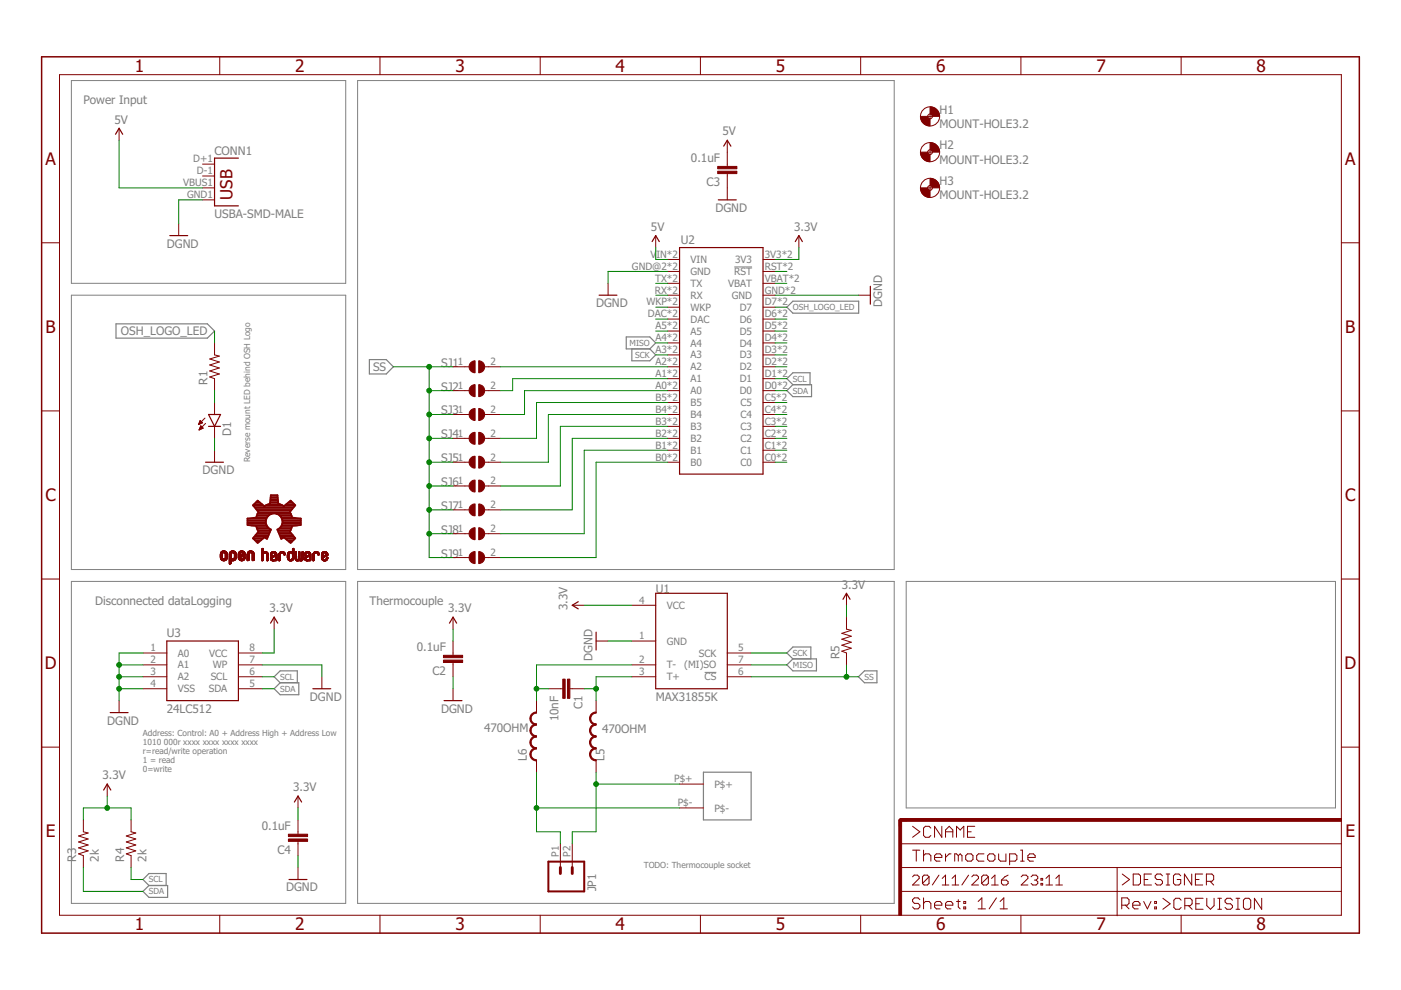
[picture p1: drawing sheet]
<svg xmlns="http://www.w3.org/2000/svg" width="297mm" height="210mm" viewBox="0 0 297 210" stroke-linecap="round" stroke-linejoin="round" font-family="sans-serif">
<path d="M15.1 17.1h58.2v43h-58.2zM75.8 17.1h113.8v103.7h-113.8zM155.7 56.6h3.7M15.1 62.6h58.2v58.2h-58.2zM15.1 123.3h58.2v68.2h-58.2zM75.8 123.3h113.8v68.2h-113.8zM192.1 123.3h91v48h-91zM149.4 142.6h2.5" fill="none" stroke="#808080" stroke-width=".21"/>
<g fill="none" stroke="#808080" stroke-width=".25">
<path d="M24.6 68.7h19.4l1.5 1.5-1.5 1.5h-19.4zM78.3 76.2h3.6l1.5 1.6-1.5 1.5h-3.6zM132.8 71.4h5l1.2 1.3-1.2 1.3h-5zM134 74v2.5h3.8l1.2-1.3-1.2-1.2M166.8 65.1l1.3-1.2h14v2.5h-14zM166.8 82.8l1.3-1.2h4v2.5h-4zM168.1 81.6l-1.3-1.3 1.3-1.3h3.6v2.6M168.1 139.7l-1.3-1.2 1.3-1.3h3.8v2.5M59.4 144.8l-1.3-1.3 1.3-1.3h3.6v2.6M59.4 144.8h4v2.5h-4l-1.3-1.3zM166.8 141l1.3-1.3h5v2.5h-5zM182 143.5l1.3-1.3h2.6v2.6h-2.6z"/>
<path d="M149.1 163.7h10.2v10.1h-10.2zM30.3 189l1.3-1.3h3.9v2.6h-3.9zM31.6 187.7l-1.3-1.2 1.3-1.3h3.6v2.5"/>
</g>
<g fill="none" stroke="#800000" stroke-width=".25">
<path d="M24.5 28.5l.8-1.3 .7 1.3M50.5 33.5h-5v10.1h5M153.4 31l.8-1.3 .8 1.3M36 50h3.8M138.3 51.2l.7-1.2 .8 1.2M144.1 52.5h17.7v48h-17.7zM152.3 42.4h3.8M168.6 51.2l.8-1.2 .7 1.2M127 62.6h3.8M184.5 60.7v3.8M43.6 98h3.8M44.2 87.9h2.6l-1.3 2.5z"/>
<path d="M44.2 90.4h2.6M35.4 135.9h15.1v12.6h-15.1zM57.4 132.1l.7-1.2 .8 1.2M95.3 132.1l.8-1.2 .7 1.2M122.6 127.6l-1.3 .7 1.3 .8M126.4 134v3.8M139 125.8h15.2v20.2h-15.2zM178.7 127.1l.8-1.3 .7 1.3M23.4 151.1h3.8M66.3 146h3.8M94.1 148.5h3.8M22 167.5l.7-1.3 .8 1.3"/>
<path d="M62.4 170.1l.8-1.3 .7 1.3M61.3 186.5h3.8"/>
</g>
<g fill="none" stroke="#800000" stroke-width=".21">
<path d="M12.6 15.8h271.8v178.3h-271.8zM46.6 12v3.8M80.6 12v3.8M114.5 12v3.8M148.5 12v3.8M182.5 12v3.8M216.5 12v3.8M250.4 12v3.8M25.3 27.2v2.5M42.9 34.8h2.6M42.9 37.3h2.6M42.9 39.8h2.6"/>
<path d="M154.2 29.7v5.6M154.2 36.8v5.6M196.7 39.8h1M196.7 24.7h1M196.7 32.3h1M197.2 24.2v1M197.2 31.7v1.1M197.2 39.3v1M8.8 51.5h3.8M37.9 47.4v2.6M42.9 42.4h2.6M139 50v2.5"/>
<path d="M141.6 55h2.5M141.6 57.6h2.5M161.8 55h2.5M161.8 57.6h2.5M169.4 50v2.5M284.4 51.5h3.8M45.5 72.7v2.5l1 .3-2 .6 2 .7-2 .6 2 .6-2 .7 2 .6-2 .6 1 .4v2.5M96.1 77.8h3.4M102.7 77.8h3.5M128.9 60.1v2.5M141.6 60.1h2.5M141.6 62.6h2.5"/>
<path d="M141.6 65.1h2.5M141.6 67.6h2.5M141.6 70.2h2.5M141.6 72.7h2.5M141.6 75.2h2.5M141.6 77.8h2.5M161.8 60.1h2.5M161.8 62.6h2.5M161.8 65.1h2.5M161.8 67.6h2.5M161.8 70.2h2.5M161.8 72.7h2.5"/>
<path d="M161.8 75.2h2.5M161.8 77.8h2.5M182 62.6h2.5M8.8 87.1h3.8M42.1 90h.1M42.1 89.9h.3M42.2 89.7h.5M42.2 91.1h.2M42.2 89.6h.7M42.3 89.5h.5M42.3 91h.4M42.3 89.4h.4"/>
<path d="M42.3 90.8h.7M42.4 89.3h.2M42.4 90.7h.6M42.4 89.2l-.3 .8M42.4 89.2l.5 .4M42.4 89.2h.1M42.4 90.6h.5M42.5 90.5h.3M42.5 90.4h.2M42.6 90.3l.5 .5-.9 .4zM42.9 89.6l-.8 .4M43.5 88.6l-1.4 1.4"/>
<path d="M43.6 89.8l-1.4 1.4M45.5 85.3v2.6M45.5 90.4v2.5M45.5 95.5v2.5M96.1 82.8h3.4M96.1 87.9h3.4M96.1 92.9h3.4M96.1 98h3.4M102.7 82.8h3.5M102.7 87.9h3.5M102.7 92.9h3.5M102.7 98h3.5"/>
<path d="M141.6 80.3h2.5M141.6 82.8h2.5M141.6 85.3h2.5M141.6 87.9h2.5M141.6 90.4h2.5M141.6 92.9h2.5M141.6 95.5h2.5M141.6 98h2.5M161.8 80.3h2.5M161.8 82.8h2.5M161.8 85.3h2.5M161.8 87.9h2.5"/>
<path d="M161.8 90.4h2.5M161.8 92.9h2.5M161.8 95.5h2.5M161.8 98h2.5M284.4 87.1h3.8M46.7 118.2l.4 .1M46.7 118.2h.4M46.7 118.1h.4M46.7 118h.4M46.7 117.9h.4M46.7 117.8h.4M46.7 117.7h.4"/>
<path d="M46.7 117.6h.4M46.7 117.5h.4M46.7 118.4h.5M46.7 118.3l.5 .1M46.7 118.3h.4M46.8 118.4l.5 .1M46.8 118.5h1.3M46.8 117.1l1.3 .1M46.8 118.6h1.2M46.8 117.1h1.2M46.9 117.1h1.1M46.9 118.7h1.1"/>
<path d="M46.9 117h1.1M47 118.8h.9M47 116.9h.9M47.1 118.8h.7M47.1 116.9h.7M47.1 117.4l-.4 .1M47.1 117.4h-.4M47.2 117.3h-.5M47.2 118.9h.5M47.2 116.8h.5M47.3 117.2h-.5M47.6 117.2l.5 .1"/>
<path d="M47.7 118.4h.5M47.7 117.3h.5M47.8 117.4h.4M47.8 118.2h.4M47.8 118.1h.4M47.8 118h.4M47.8 117.9h.4M47.8 117.8h.4M47.8 117.7h.4M47.8 117.6h.4M47.8 117.5h.4M48.1 118.6h-1.3"/>
<path d="M48.1 117.2h-1.3M48.2 118.4l-.6 .1M48.2 118.3h-.4M48.6 119.4h.4M48.6 119.3h.4M48.6 119.2h.4M48.6 119.1h.4M48.6 119h.4M48.6 118.9h.4M48.6 118.6h1.3M48.6 118.5h1.4M48.6 118.4l.6 .1"/>
<path d="M48.6 118.4h.5M48.6 118.3l.5 .1M48.6 118.3h.4M48.6 118.2l.4 .1M48.6 118.2h.4M48.6 118.1h.4M48.6 118h.4M48.6 117.9h.4M48.6 117.8h.4M48.6 117.7h.4M48.6 117.6h.4M48.6 117.5h.4"/>
<path d="M48.6 117.4h.4M48.7 117.2h1.3M48.8 117.1h1.1M48.8 119.6h-.2M48.8 117h1M48.9 116.9h.9M49 119.5h-.4M49 116.9h.7M49 117.4l-.4 .1M49.1 117.3l-.5 .1M49.1 116.8h.5M49.1 117.3h-.5"/>
<path d="M49.2 117.2h-.5M49.5 117.2h.5M49.6 118.4h.4M49.6 117.3h.4M49.6 118.9h-1M49.6 118.4h.5M49.6 117.3h.5M49.7 118.3h.4M49.7 117.4h.4M49.7 118.2h.4M49.7 117.5h.4M49.7 118.1h.4"/>
<path d="M49.7 118h.4M49.7 117.9h.4M49.7 117.8h.4M49.7 117.7h.4M49.7 117.6h.4M49.7 118.8l-1.1 .1M49.8 118.8h-1.2M49.8 118.7h-1.2M49.9 118.7h-1.3M50 118.6h-1.4M50 118.5h-.5M50.5 118.3l.5 .1"/>
<path d="M50.5 118.3h.4M50.5 118.2l.4 .1M50.5 118.2h.5M50.5 117.7h.4M50.5 117.6l.4 .1M50.5 117.6h.4M50.5 117.5h.4M50.5 117.4h.4M50.5 118.4h.5M50.6 118.4l.5 .1M50.6 118.5h1.3M50.6 117.1h1.3"/>
<path d="M50.7 118.6h1.1M50.7 117.1h1.2M50.7 118.7h1.1M50.7 117.1h1.1M50.8 118.7h1M50.8 117h1M50.8 118.8h.9M50.8 116.9h.9M50.9 118.8h.7M50.9 116.9h.7M50.9 117.5l-.4 .1M50.9 117.4l-.4 .1"/>
<path d="M51 117.3l-.5 .1M51 118.9h.5M51 116.8h.5M51 117.3h-.5M51.1 118.1l-.6 .1M51.1 117.7h.9M51.1 117.2l-.5 .1M51.2 118.1h-.7M51.2 117.6h.8M51.3 118l-.8 .1M51.4 117.6h.6M51.4 117.2h.5"/>
<path d="M51.4 118h-.9M51.5 117.3h.5M51.5 118.4h.4M51.5 117.5h.5M51.5 117.4h.5M51.6 118.3h.4M51.6 117.9l-1.1 .1M51.6 118.2h.4M51.6 117.9h-1.1M51.7 118.1h.3M51.8 117.8l-1.3 .1M51.9 118.6h-1.3"/>
<path d="M51.9 118h.1M51.9 117.2h-1.3M51.9 118.4l-.5 .1M51.9 117.8h-1.4M52 118.4h-.5M52 117.7h-1M52.4 118.8h.3M52.4 118.7h.4M52.4 118.6h.4M52.4 118.5h.4M52.4 118.4h.4M52.4 118.3h.4"/>
<path d="M52.4 118.2h.4M52.4 118.1h.4M52.4 118h.4M52.4 117.9h.4M52.4 117.8h.4M52.4 117.7h.4M52.4 117.6h.4M52.4 117.5h.4M52.5 118.9h.1M52.5 117.2h1.3M52.6 117.1h1.1M52.6 117h1.1"/>
<path d="M52.7 116.9h.9M52.8 118.8h-.4M52.8 116.9h.7M52.8 118.7h-.4M52.9 117.4h-.5M52.9 117.3l-.4 .1M52.9 116.8h.5M52.9 117.3h-.4M53 117.2l-.5 .1M53.3 117.2h.5M53.4 117.3h.4M53.4 117.3l.5 .1"/>
<path d="M53.5 118.8h.3M53.5 118.7h.4M53.5 118.6h.4M53.5 118.5h.4M53.5 118.4h.4M53.5 118.3h.4M53.5 118.2h.4M53.5 118.1h.4M53.5 118h.4M53.5 117.9h.4M53.5 117.8h.4M53.5 117.7h.4"/>
<path d="M53.5 117.6h.4M53.5 117.5h.4M53.5 117.4h.4M53.5 118.9h.2M53.8 117.2h-1.3M53.9 118.8h-.4M55.5 118.9h.2M55.5 116.4h.3M55.5 118.8h.3M55.5 118.7h.3M55.5 118.6h.3M55.5 118.5h.3"/>
<path d="M55.5 118.4h.3M55.5 118.3h.3M55.5 118.2h.3M55.5 118.1h.3M55.5 118h.3M55.5 117.9h.3M55.5 117.8h.3M55.5 117.7h.3M55.5 117.6h.3M55.5 117.5h.3M55.5 117.2h1.2M55.5 117.1l1.2 .1"/>
<path d="M55.5 117.1h1.1M55.5 117l1.1 .1M55.5 117h.3M55.5 116.9h.3M55.5 116.8h.3M55.5 116.7h.3M55.5 116.6h.3M55.5 116.5h.3M55.6 116.4h.2M55.6 116.3h.2M55.8 118.8l-.3 .1M55.8 117.5l-.3 .1"/>
<path d="M55.9 117.4l-.4 .1M55.9 117.4h-.4M55.9 117h.6M55.9 117.3l-.4 .1M56 117.3h-.5M56 116.9h.4M56.2 117.2l-.7 .1M56.2 117.2l.6 .1M56.4 117.3h.4M56.5 117.3h.3M56.5 117.4h.4M56.6 117.4h.3"/>
<path d="M56.6 117.5h.3M56.6 117.6h.3M56.6 118.8h.3M56.6 118.7h.3M56.6 118.6h.3M56.6 118.5h.3M56.6 118.4h.3M56.6 118.3h.3M56.6 118.2h.3M56.6 118.1h.3M56.6 118h.3M56.6 117.9h.3"/>
<path d="M56.6 117.8h.3M56.6 117.7h.3M56.6 118.9h.1M56.8 118.9h-.2M56.9 118.8l-.3 .1M57.3 118.6h.4M57.3 118.5h.4M57.3 118.4l.4 .1M57.3 118.4h.3M57.3 118.3h.4M57.3 117.7h.2M57.3 117.5h.3"/>
<path d="M57.4 118.6h.4M57.4 117.4h.3M57.4 118.7h.8M57.5 118.8h.7M57.5 117.2h1.1M57.5 117.1l1 .1M57.6 118.8h.6M57.6 118h1.1M57.6 117.1h.9M57.6 117.6l-.3 .1M57.6 118.9h.6M57.6 117.6h-.3"/>
<path d="M57.6 117.1h.8M57.6 118.3l-.3 .1M57.7 117.4l-.3 .1M57.7 118.2l-.4 .1M57.7 117h.6M57.7 118.9h.5M57.7 117.9h1M57.7 117.3l-.3 .1M57.8 118.2h-.4M57.8 117.3h-.4M57.8 116.9h.4M57.9 117.9h.8"/>
<path d="M57.9 118.9v.1M57.9 118.1l-.5 .1M58 117.2l-.6 .1M58 118.6h.2M58 117.8h.7M58 117.2l.6 .1M58.1 118.1h-.7M58.1 117.7h.6M58.2 118l-.8 .1M58.2 117.3h.4M58.3 117.7h.4M58.3 117.3l.4 .1"/>
<path d="M58.3 118h-.8M58.3 117.4h.4M58.4 117.6h.3M58.4 117.4h.3M58.4 118h.3M58.4 117.5h.3M58.4 118.8h.3M58.4 118.7h.3M58.4 118.6h.3M58.4 118.5h.3M58.4 118.4h.3M58.4 118.3h.3"/>
<path d="M58.4 118.2h.3M58.4 118.1h.3M58.6 118.9h-.2M58.7 118.8l-.3 .1M59.1 118.7h.3M59.1 118.6h.3M59.1 118.5h.3M59.1 118.4h.3M59.1 118.3h.3M59.1 118.2h.3M59.1 118.1h.3M59.1 118h.3"/>
<path d="M59.1 117.9h.3M59.1 117.8h.3M59.1 117.7h.3M59.1 117.6h.3M59.1 117.5h.3M59.2 118.9h.1M59.3 117.2h1.1M59.3 118.9h-.2M59.3 117.1h1M59.4 117.1h.9M59.4 118.8l-.3 .1M59.4 117.1h.8"/>
<path d="M59.4 118.8h-.3M59.5 117.4l-.4 .1M59.5 117.4h-.3M59.5 117h.6M59.6 117.3l-.4 .1M59.6 117.3h-.4M59.6 116.9h.4M59.8 117.2l-.6 .1M59.9 117.2h.5M60 117.3h.4M60.1 117.3l.4 .1M60.1 117.4h.4"/>
<path d="M60.2 117.4h.3M60.2 117.5h.3M60.4 117.6l-.2 .1M60.5 117.6h-.3M60.9 118.2h.3M60.9 118.1h.3M60.9 118h.3M60.9 117.9h.3M60.9 117.8h.3M60.9 117.7h.3M60.9 117.6h.3M60.9 118.3h.3"/>
<path d="M60.9 117.5h.3M61 118.4h.3M61 117.5h.2M61 118.5h.3M61 118.4l.3 .1M61 117.4h.3M61 118.6h.4M61 118.6h.5M61.1 118.7h1.1M61.1 117.2h1.2M61.1 118.7h1M61.2 118.8h.9"/>
<path d="M61.2 117.1h1.1M61.3 118.9h.7M61.3 117.4l-.3 .1M61.3 117h.6M61.4 117.3h-.4M61.4 118.9h.4M61.4 116.9h.4M61.6 118.9v.1M61.6 117.2l-.6 .1M61.6 117.2h.7M61.7 118.6h.5M61.8 118.6h.4"/>
<path d="M61.8 117.3h.5M61.9 117.3h.4M61.9 118.5h.4M61.9 117.4h.4M62 118.4h.3M62 117.4h.3M62 117h.3M62 118.3h.3M62 118.2h.3M62 118.1h.3M62 118h.3M62 117.9h.3"/>
<path d="M62 117.8h.3M62 117.7h.3M62 117.6h.3M62 117.5h.3M62 116.9h.3M62 116.8h.3M62 116.7h.3M62 116.6h.3M62 116.5h.3M62 116.4h.3M62 118.8l-.8 .1M62.1 116.3h.2"/>
<path d="M62.3 118.5h-.4M62.6 118.6h.3M62.6 118.5h.3M62.6 118.4l.3 .1M62.6 118.4h.3M62.6 118.3h.3M62.6 118.2h.3M62.6 118.1h.3M62.6 118h.3M62.6 117.9h.3M62.6 117.8h.3M62.6 117.7h.3"/>
<path d="M62.6 117.6h.3M62.6 117.5h.3M62.6 117.4h.3M62.6 117.3h.3M62.6 117.2h.3M62.6 117.1h.3M62.6 118.7h1.6M62.6 118.6h.4M62.7 118.7h1.5M62.7 118.8h1.5M62.7 118.8h1.4M62.7 117h.2"/>
<path d="M62.8 118.9h.5M62.9 118.9h.3M63.1 118.9v.1M63.1 118.6h.6M63.2 118.6h.4M63.2 118.5h.4M63.3 118.4h.3M63.3 118.3h.3M63.3 118.2h.3M63.3 118.1h.3M63.3 118h.3M63.3 117.9h.3"/>
<path d="M63.3 117.8h.3M63.3 117.7h.3M63.3 117.6h.3M63.3 117.5h.3M63.3 117.4h.3M63.3 117.3h.3M63.3 117.2h.3M63.3 117.1h.3M63.4 117h.2M63.5 118.9h.6M63.6 118.9h.3M63.8 118.6h.4"/>
<path d="M63.9 118.5h.4M64 118.4h.3M64 118.3h.3M64 118.2h.3M64 118.1h.3M64 118h.3M64 117.9h.3M64 117.8h.3M64 117.7h.3M64 117.6h.3M64 117.5h.3M64 117.4h.3"/>
<path d="M64 117.3h.3M64 117.2h.3M64 117.1h.3M64.1 117h.2M64.3 118.6h-.4M64.5 118.4l.4 .1M64.5 118.4h.4M64.5 118.3h.4M64.6 118.6h.3M64.6 118.5h.3M64.6 117.5h.3M64.6 118.7h.8"/>
<path d="M64.6 118.6h.4M64.6 117.4h.3M64.7 117.7h-.1M64.7 118.8h.7M64.7 117.2h1.1M64.7 117.2h1M64.8 118.8h.6M64.8 117.1h.9M64.8 117.6l-.2 .1M64.8 118.9h.6M64.8 117.6h-.2M64.8 117.1h.8"/>
<path d="M64.9 118.3h-.4M64.9 117.4l-.3 .1M64.9 118.2l-.3 .1M64.9 117.9h1M64.9 117h.6M65 118.9h.4M65 117.3l-.4 .1M65 118.2h-.4M65 117.3h-.4M65 116.9h.4M65.1 117.9h.8M65.2 118.1l-.6 .1"/>
<path d="M65.2 117.2l-.6 .1M65.2 118.6h.2M65.2 117.8h.7M65.3 117.2h.5M65.3 118.1h-.7M65.4 117.7h.5M65.4 118l-.7 .1M65.4 117.3h.4M65.5 117.7h.4M65.5 117.3h.4M65.5 118h-.8M65.6 117.4h.3"/>
<path d="M65.6 117.4l.3 .1M65.6 117.6h.3M65.6 118.7h.3M65.6 118.6h.3M65.6 118.5h.3M65.6 118.4h.3M65.6 118.3h.3M65.6 118.2h.3M65.6 118.1h.3M65.6 118h.3M65.6 117.5h.3M65.7 118.9h.1"/>
<path d="M65.8 118.9h-.2M65.9 118.8l-.3 .1M65.9 118.8h-.3M65.9 117.9l-1.1 .1M66.4 118.8h.2M66.4 118.7h.2M66.4 118.6h.2M66.4 118.5h.2M66.4 118.4h.2M66.4 118.3h.2M66.4 118.2h.2M66.4 118.1h.2"/>
<path d="M66.4 118h.2M66.4 117.9h.2M66.4 117.8h.2M66.4 117.7h.2M66.4 117.6h.2M66.4 117.5h.2M66.4 118.9h.1M66.5 117.2h1.1M66.5 118.9h-.1M66.5 117.1l1 .1M66.6 117.1h.9M66.6 118.8l-.2 .1"/>
<path d="M66.6 117.1h.8M66.7 117.5h-.3M66.7 117.4l-.3 .1M66.7 117.4h-.3M66.7 117h.6M66.8 117.3l-.4 .1M66.8 117.3h-.4M66.8 116.9h.4M67 117.2l-.6 .1M67.1 117.2h.5M67.2 117.3h.4M67.3 117.3h.4"/>
<path d="M67.4 117.4h.3M67.4 117.5h.3M67.4 117.4l.3 .1M67.6 117.6l-.2 .1M67.7 117.6h-.3M68.2 118.4h.3M68.2 118.3l.3 .1M68.2 118.3h.3M68.2 117.9h1.1M68.2 117.8l.3 .1M68.2 117.8h.3M68.2 117.7h.3"/>
<path d="M68.2 117.6h.3M68.2 117.5h.3M68.2 118.4l.3 .1M68.2 117.4h.3M68.2 118.5h.4M68.2 118.6h.4M68.2 118.6h.5M68.3 118.7h1.1M68.3 117.2h1.1M68.3 118.7h1M68.4 118.8h.9M68.4 117.1h.9"/>
<path d="M68.4 117.1h.8M68.4 118.8h.8M68.5 117.5h-.3M68.5 118.2l-.3 .1M68.5 118.9h.7M68.5 117.4h-.3M68.5 117h.6M68.6 117.3l-.4 .1M68.6 118.2h-.4M68.6 118.9h.4M68.6 117.3h-.4M68.7 116.9h.3"/>
<path d="M68.7 118.1l-.5 .1M68.8 118.9v.1M68.8 117.2l-.6 .1M68.8 118.1h-.6M68.9 117.2h.5M68.9 117.7h.6M69 118.6h.4M69 118l-.8 .1M69 117.7h.5M69 117.3h.5M69.1 118h-.9M69.1 117.3h.4"/>
<path d="M69.1 117.6h.4M69.2 118.5h.3M69.2 117.4h.3M69.2 118.4h.3M69.2 117.9l-1 .1M69.2 117.5h.3M69.2 118.3h.3M69.3 118.2h.2M69.4 118.2h.1M69.4 118.6h-.4M69.4 117.8l-.8 .1M69.5 118.5h-.4"/>
<path d="M69.5 117.8h-.7M96.1 118.2h3.4M96.1 113.2h3.4M96.1 103h3.4M96.1 108.1h3.4M102.7 118.2h3.5M102.7 113.2h3.5M102.7 103h3.5M102.7 108.1h3.5M8.8 122.8h3.8M30.3 138.5h5.1M50.5 138.5h5.1"/>
<path d="M58.1 130.9v2.5M96.1 130.9v2.5M96.1 135.9v3M121.3 128.3h2.6M126.4 135.9h2.5M134 135.9h5M134 128.3h5M154.2 138.5h5.1M179.5 125.8v2.5M179.5 130.9v2.5l1 .2-2 .7 2 .6-2 .6 2 .7-2 .6 2 .6-2 .7 1 .4v2.5M284.4 122.8h3.8M8.8 158.4h3.8"/>
<path d="M25.3 148.5v2.6M30.3 141h5.1M30.3 143.5h5.1M30.3 146h5.1M50.5 141h5.1M50.5 143.5h5.1M50.5 146h5.1M68.2 143.5v2.5M96.1 140.5v3M96.1 146v2.5M113.7 148.5v2.6M116.3 146h3"/>
<path d="M120.8 146h3.1M126.4 148.5v2.6M134 141h5M134 143.5h5M154.2 141h5.1M154.2 143.5h5.1M284.4 158.4h3.8M17.7 173.8v2.6l1 .2-2 .6 2 .7-2 .6 2 .7-2 .6 2 .6-2 .6 1 .4v2.5M22.7 166.2v2.6M27.8 173.8v2.6l1 .2-2 .6 2 .7-2 .6 2 .7-2 .6 2 .6-2 .6 1 .4v2.5M63.2 168.8v2.5M63.2 173.8v3.1"/>
<path d="M63.2 178.4v3M113.7 161.2v2.5M118.8 178.9v5M121.3 178.9v5M126.4 161.2v2.5M144.1 166.2h5M144.1 171.3h5M190.9 178.9h93.5M193.5 175.2l1.5 1.2-1.5 1.1M197.4 175.6l-.4-.4h-.8l-.4 .4v1.5l.4 .4h.8l.4-.4M199.7 175.2v2.3l-1.6-2.3v2.3M200.5 177.5v-1.5l.8-.8 .7 .8v1.5"/>
<path d="M200.5 176.4h1.5M202.8 177.5v-2.3l.8 .8 .7-.8v2.3M205.1 176.4h.8M206.7 175.2h-1.6v2.3h1.6M46.6 194.1v3.7M63.2 183.9v2.6M80.6 194.1v3.7M114.5 194.1v3.7M148.5 194.1v3.7M182.5 194.1v3.7M190.9 189h93.5M190.9 183.9h93.5"/>
<path d="M193.5 180.3h1.5M193.5 185.9l.3-.4h.7l.4 .4v.3l-1.4 1.4h1.4M194.3 180.3v2.3M195 190.8l-.4-.4h-.7l-.4 .4v.3l.4 .4h.7l.4 .4v.4l-.4 .4h-.7l-.4-.4M195.8 180.3v2.3M195.8 190.4v2.3M195.8 181.4l.4-.4h.8l.4 .4v1.2M195.8 191.5l.4-.4h.8l.4 .4v1.2M197 185.9v1.4l-.4 .3h-.7l-.3-.3M197 185.9l-.4-.4h-.7l-.3 .4v1.4M197 185.9l-1.4 1.4M198.1 181.8h1.6v-.4l-.4-.4h-.8l-.4 .4v.8l.4 .4h.8"/>
<path d="M198.1 191.9h1.6v-.4l-.4-.4h-.8l-.4 .4v.8l.4 .4h.8M199.1 185.5l-1.4 2.1M199.8 186.2l.7-.7v2.1M199.8 187.6h1.4M200.5 181v1.6M200.5 191.9h1.5v-.4l-.4-.4h-.7l-.4 .4v.8l.4 .4h.7M201.6 181h-.3l-.8 .8M201.9 187.6h1.4M201.9 186.2l.7-.7v2.1M202.8 191.1h.8M203.2 181.4l-.4-.4h-.4v1.6M203.2 181.4v1.2"/>
<path d="M203.2 190.8v1.5l.4 .4M203.2 181.4l.4-.4 .4 .4v1.2M204.3 191.1h.4v.4h-.4zM204.3 192.3h.4v.4h-.4zM205.1 181h.8l.4 .4v.8l-.4 .4h-.8l-.4-.4v-.8zM205.4 185.5l-1.5 2.1M206 185.9l.4-.4h.7l.4 .4v.3l-1.5 1.4h1.5M207.4 191.1l.8-.7v2.3M207.4 192.7h1.5M208.6 181h-1.1l-.4 .4v.8l.4 .4h1.1M209.5 185.9v1.4l-.3 .3h-.7l-.4-.3M209.5 185.9l-.3-.4h-.7l-.4 .4v1.4"/>
<path d="M209.5 185.9l-1.4 1.4M209.8 181h.8l.3 .4v.8l-.3 .4h-.8l-.4-.4v-.8zM210.2 186.2l.7-.7v2.1M210.2 187.6h1.4M211.3 190.4l-1.6 2.3M211.7 181v1.2l.4 .4h1.2v-1.6M212 192.7h1.6M212 191.1l.8-.7v2.3M212.3 186.6h1.1l.3 .3v.4l-.3 .3h-.7l-.4-.3zM213.7 185.5l-.7 .4-.7 .7M214.1 182.6h1.1l.4-.4v-.8l-.4-.4h-1.1v2.4M216.4 180.3h.4v2.3"/>
<path d="M216.4 182.6h.7M216.5 194.1v3.7M216.5 185.9l.4-.4h.7l.3 .4v.3l-1.4 1.4h1.4M217.9 181.8h1.6v-.4l-.4-.4h-.8l-.4 .4v.8l.4 .4h.8M218.6 185.9l.4-.4h.7l.3 .4v.3l-.3 .4M219.3 186.6h.4M219.7 186.6l.3 .3v.4l-.3 .3h-.7l-.4-.3M220.7 187.3h.4v.3h-.4zM220.7 186.2h.4v.4h-.4zM221.8 187.6h1.4M221.8 186.2l.7-.7v2.1M223.9 187.6h1.4"/>
<path d="M223.9 186.2l.7-.7v2.1M236.9 183.9v10.3M237.8 191.9h1.2l.4-.4v-.7l-.4-.4h-1.2v2.3M237.9 185.3l1.6 1.2-1.6 1.1M238.6 191.9l.8 .8M240.2 191.9h1.5v-.4l-.4-.4h-.8l-.3 .4v.8l.3 .4h.8M240.3 185.3h1.1l.4 .4v1.6l-.4 .3h-1.1zM242.5 191.1l.8 1.6 .7-1.6M242.6 186.5h.8M244.1 185.3h-1.5v2.3h1.5M244.8 192.3h.4v.4h-.4zM244.8 191.1h.4v.4h-.4z"/>
<path d="M246.5 185.7l-.4-.4h-.8l-.4 .4v.4l.4 .4h.8l.4 .4v.4l-.4 .3h-.8l-.4-.3M246.5 190.5l1.6 1.1-1.6 1.2M247.2 187.6h.8M247.2 185.3h.8M247.6 185.3v2.3M250.3 185.7l-.3-.4h-.8l-.4 .4v1.6l.4 .3h.8l.3-.3v-.8h-.7M250.4 190.9l-.4-.4h-.7l-.4 .4v1.5l.4 .4h.7l.4-.4M250.4 194.1v3.7M251.2 192h1.2l.4-.4v-.7l-.4-.4h-1.2v2.3M252 192l.8 .8M252.7 185.3v2.3l-1.6-2.3v2.3M253.4 186.5h.8"/>
<path d="M253.5 191.6h.8M255 185.3h-1.6v2.3h1.6M255.1 190.5h-1.6v2.3h1.6M255.8 186.9h1.1l.4-.4v-.8l-.4-.4h-1.1v2.3M255.9 190.5v1.5l.7 .8 .8-.8v-1.5M256.6 186.9l.7 .7M258.2 190.5h.8M258.2 192.8h.8M258.6 190.5v2.3M261.3 190.9l-.4-.4h-.8l-.4 .4v.3l.4 .4h.8l.4 .4v.4l-.4 .4h-.8l-.4-.4M262.1 190.5h.7M262.1 192.8h.7"/>
<path d="M262.5 190.5v2.3M264 190.5h.8l.4 .4v1.5l-.4 .4h-.8l-.4-.4v-1.5zM267.5 190.5v2.3l-1.5-2.3v2.3"/>
<circle cx="197.2" cy="24.7" r="2.03"/>
<circle cx="197.2" cy="39.8" r="2.03"/>
<circle cx="197.2" cy="32.3" r="2.03"/>
<circle cx="197.2" cy="39.8" r=".51"/>
<circle cx="197.2" cy="24.7" r=".51"/>
<circle cx="197.2" cy="32.3" r=".51"/>
</g>
<g fill="#800000" stroke="#800000" stroke-width=".21">
<path d="M190.6 173.8h.6v20.3h-.6z"/>
<path d="M190.9 173.5h93.5v.6h-93.5z"/>
<path d="M152.2 35.3h4v.5h-4z"/>
<path d="M152.2 36.3h4v.5h-4z"/>
<path d="M119.3 144h.5v4.1h-.5z"/>
<path d="M120.3 144h.5v4.1h-.5z"/>
<path d="M94 138.9h4.1v.5h-4.1z"/>
<path d="M94 140h4.1v.5h-4.1z"/>
<path d="M61.2 176.9h4v.5h-4z"/>
<path d="M61.2 177.9h4v.5h-4z"/>
</g>
<path d="M192.1 173.8h-1.2v1.3M118.8 183.9v1.3M121.3 183.9v1.3" fill="none" stroke="#800000" stroke-width=".61"/>
<path d="M8.8 12h279.4v185.8h-279.4z" fill="none" stroke="#800000" stroke-width=".32"/>
<g fill="#800000" stroke="#800000" stroke-width=".21">
<path d="M197.2 22.6a2.04 2.04 0 0 1 2 2.1h-1.5l-.2-.4-.3-.1z" fill-rule="evenodd"/>
<path d="M195.2 24.7h1.5l.1 .3 .4 .2v1.5a2 2 0 0 1-2-2z" fill-rule="evenodd"/>
<path d="M197.2 30.2a2 2 0 0 1 2 2.1h-1.5l-.1-.3-.4-.3z" fill-rule="evenodd"/>
<path d="M195.2 32.3h1.5l.1 .3 .4 .2v1.5a2.04 2.04 0 0 1-2-2z" fill-rule="evenodd"/>
<path d="M125 159.9h.2l.5 .9 .7 .3v.2a1.37 1.37 0 0 1-1.4-1.4z" fill-rule="evenodd"/>
<path d="M125.4 158.9l.5-.3 .5-.1v.3l-.7 .2-.3 .4-.2 .5h-.2z" fill-rule="evenodd"/>
<path d="M125 157.4h.2l.2 .5 .3 .4 .7 .2v.3a1.37 1.37 0 0 1-1.4-1.4z" fill-rule="evenodd"/>
<path d="M125.4 156.4l.5-.3 .5-.1v.3l-.7 .2-.5 .9h-.2z" fill-rule="evenodd"/>
<path d="M125 154.9h.2l.3 .7 .9 .4v.3a1.37 1.37 0 0 1-1.4-1.4z" fill-rule="evenodd"/>
<path d="M125.4 153.9l1-.4v.2l-.9 .5-.3 .7h-.2z" fill-rule="evenodd"/>
<path d="M125 152.3h.2l.3 .8 .4 .3 .5 .1v.2a1.37 1.37 0 0 1-1.4-1.4z" fill-rule="evenodd"/>
<path d="M125.4 151.4l.5-.4h.5v.2l-.7 .2-.5 .9h-.2z" fill-rule="evenodd"/>
<path d="M112.4 159.9h.2l.1 .5 .3 .4 .7 .3v.2a1.37 1.37 0 0 1-1.3-1.4z" fill-rule="evenodd"/>
<path d="M112.8 158.9l.5-.3 .4-.1v.3l-.7 .2-.3 .4-.1 .5h-.2v-.4z" fill-rule="evenodd"/>
<path d="M112.4 157.4h.2l.1 .5 .3 .4 .7 .2v.3a1.37 1.37 0 0 1-1.3-1.4z" fill-rule="evenodd"/>
<path d="M112.8 156.4l.5-.3 .4-.1v.3l-.7 .2-.3 .4-.1 .5h-.2v-.4z" fill-rule="evenodd"/>
<path d="M112.4 154.9h.2l.3 .7 .8 .4v.3a1.37 1.37 0 0 1-1.3-1.4z" fill-rule="evenodd"/>
<path d="M112.8 153.9l.9-.4v.2l-.8 .5-.3 .7h-.2v-.5z" fill-rule="evenodd"/>
<path d="M112.4 152.3h.2l.3 .8 .4 .3 .4 .1v.2a1.37 1.37 0 0 1-1.3-1.4z" fill-rule="evenodd"/>
<path d="M112.8 151.4l.5-.4h.4v.2l-.7 .2-.3 .4-.1 .5h-.2v-.4z" fill-rule="evenodd"/>
<path d="M197.2 37.8a2 2 0 0 1 2 2h-1.5l-.2-.4-.3-.1z" fill-rule="evenodd"/>
<path d="M195.2 39.8h1.5l.1 .3 .4 .2v1.6a2 2 0 0 1-2-2.1z" fill-rule="evenodd"/>
<path d="M101.5 76.5a1.27 1.27 0 0 1 1.3 1.3 1.27 1.27 0 0 1-1.3 1.2z" fill-rule="evenodd"/>
<path d="M99.8 76.9l.5-.3 .4-.1v2.5a1.26 1.26 0 0 1-1.1-.7 1.26 1.26 0 0 1 .2-1.4z" fill-rule="evenodd"/>
<path d="M101.5 81.6a1.27 1.27 0 0 1 1.3 1.2 1.27 1.27 0 0 1-1.3 1.3z" fill-rule="evenodd"/>
<path d="M99.8 82l.5-.4h.4v2.5a1.26 1.26 0 0 1-1.1-.7 1.26 1.26 0 0 1 .2-1.4z" fill-rule="evenodd"/>
<path d="M101.5 116.9a1.27 1.27 0 0 1 1.3 1.3 1.27 1.27 0 0 1-1.3 1.3z" fill-rule="evenodd"/>
<path d="M99.8 117.4l.5-.4 .4-.1v2.6a1.26 1.26 0 0 1-1.1-.8 1.26 1.26 0 0 1 .2-1.3z" fill-rule="evenodd"/>
<path d="M101.5 111.9a1.27 1.27 0 0 1 1.3 1.3 1.27 1.27 0 0 1-1.3 1.2z" fill-rule="evenodd"/>
<path d="M99.8 112.3l.5-.3 .4-.1v2.5a1.26 1.26 0 0 1-1.1-.7 1.26 1.26 0 0 1 .2-1.4z" fill-rule="evenodd"/>
<path d="M101.5 86.6a1.27 1.27 0 0 1 1.3 1.3 1.27 1.27 0 0 1-1.3 1.3z" fill-rule="evenodd"/>
<path d="M99.8 87l.5-.3 .4-.1v2.6a1.26 1.26 0 0 1-1.1-.8 1.26 1.26 0 0 1 .2-1.4z" fill-rule="evenodd"/>
<path d="M101.5 101.8a1.26 1.26 0 0 1 1.3 1.2 1.26 1.26 0 0 1-1.3 1.3z" fill-rule="evenodd"/>
<path d="M99.8 102.2l.5-.3 .4-.1v2.5a1.25 1.25 0 0 1-1.1-.7 1.25 1.25 0 0 1 .2-1.4z" fill-rule="evenodd"/>
<path d="M101.5 96.7a1.26 1.26 0 0 1 1.3 1.3 1.26 1.26 0 0 1-1.3 1.3z" fill-rule="evenodd"/>
<path d="M99.8 97.2l.5-.4 .4-.1v2.6a1.24 1.24 0 0 1-1.1-.8 1.24 1.24 0 0 1 .2-1.3z" fill-rule="evenodd"/>
<path d="M101.5 91.7a1.26 1.26 0 0 1 1.3 1.2 1.26 1.26 0 0 1-1.3 1.3z" fill-rule="evenodd"/>
<path d="M99.8 92.1l.5-.4h.4v2.5a1.24 1.24 0 0 1-1.1-.7 1.24 1.24 0 0 1 .2-1.4z" fill-rule="evenodd"/>
<path d="M101.5 106.8a1.26 1.26 0 0 1 1.3 1.3 1.26 1.26 0 0 1-1.3 1.3z" fill-rule="evenodd"/>
<path d="M99.8 107.3l.5-.4 .4-.1v2.6a1.26 1.26 0 0 1-1.1-.8 1.26 1.26 0 0 1 .2-1.3z" fill-rule="evenodd"/>
</g>
<g fill="none" stroke="#800000" stroke-width=".38">
<path d="M52.5 111.1h3.9M52.5 110.7h3.8M52.5 110.4h3.9M52.5 110h4M53.2 111.4h3.3M53.7 114.2h2.1M53.7 107.2h2.2M53.9 113.8h2.9M53.9 106.9h1.6M54 107.6h8.3M54 114.5h1.4M54.2 113.5h2.7"/>
<path d="M54.2 106.5h.9M54.3 107.9h7.7M54.3 109.7h2.3M54.4 114.9h.5M54.4 111.7h2.3M54.4 109.3h2.5M54.5 113.1h2.6M54.5 112.1h2.6M54.6 108.3h7.1M54.6 109h2.9M54.6 106.2h.1M54.6 106.2l1.4 1.1 1.2-.5 .2-1.8h1.4l.2 1.8 1.2 .5 1.4-1.1"/>
<path d="M54.6 106.2l-1 .9 1.2 1.5-.5 1.1-1.8 .2v1.4l1.8 .2 .5 1.2-1.2 1.4 1 1 1.4-1.2 .6 .3 .8-1.9a1.82 1.82 0 0 1-1-2M54.7 112.4h2.7M54.7 112.8h2.5M54.8 108.6h6.7M56.2 107.2h3.8M56.4 110.3a1.78 1.78 0 0 1 1.7-1.4 1.78 1.78 0 0 1 1.8 1.5M56.5 114.2h.2M57 106.9h2.2M57.3 106.5h1.7M57.3 106.2h1.6M57.3 105.8h1.6M57.4 105.5h1.5"/>
<path d="M57.4 105.1h1.4M58.7 109h3M58.9 112.4h2.7M59 112.8h2.5M59.1 112.1h2.6M59.2 113.1h2.6M59.3 113.5h2.8M59.3 109.3h2.5M59.5 113.8h2.9M59.5 111.7h2.4M59.6 114.2h.2M59.6 109.7h2.3"/>
<path d="M59.7 111.4h3.4M59.8 110h4M59.8 111.1h4M59.9 110.4v.6l-.4 .8M59.9 110.4h3.9M59.9 110.7h3.9M60.3 107.2h2.2M60.5 114.2h2.1M60.7 106.9h1.7M60.9 114.5h1.3M61.2 106.5h.8M61.3 114.9h.6"/>
<path d="M61.6 106.2h.1M61.6 106.2l1 .9-1.2 1.5 .5 1.1 1.9 .2v1.4l-1.9 .2-.5 1.2 1.2 1.4-1 1-1.4-1.2-.6 .3-.8-1.9 .7-.5"/>
</g>
<path d="M116.3 182.7h7.6v6.3h-7.6z" fill="none" stroke="#800000" stroke-width=".42"/>
<g fill="none" stroke="#008000" stroke-width=".21">
<path d="M25.3 29.7v10.1h17.6M42.9 42.4h-5v5M139 52.5v2.5h2.6M141.6 57.6h-12.7v2.5M164.3 57.6h2.5M169.4 52.5v2.5h-5.1M45.5 70.2v2.5M83.4 77.8h12.7M91 77.8v40.4h5.1M106.2 77.8h35.4M139 62.6h2.6M139 60.1h2.6"/>
<path d="M139 67.6h2.6M139 70.2h2.6M139 75.2h2.6M139 65.1h2.6M139 72.7h2.6M164.3 62.6h17.7M164.3 60.1h2.5M164.3 67.6h2.5M164.3 70.2h2.5M164.3 77.8h2.5M164.3 75.2h2.5M164.3 65.1h2.5"/>
<path d="M164.3 72.7h2.5M45.5 82.8v2.5M45.5 92.9v2.6M91 87.9h5.1M91 92.9h5.1M91 98h5.1M91 82.8h5.1M141.6 85.3h-27.9v7.6h-7.5M141.6 82.8h-30.4v5.1h-5M141.6 87.9h-25.3v10.1h-10.1M141.6 90.4h-22.8v12.6h-12.6M141.6 92.9h-20.3v15.2h-15.1"/>
<path d="M141.6 98h-15.2v20.2h-20.2M141.6 95.5h-17.7v17.7h-17.7M141.6 80.3h-32.9v2.5h-2.5M164.3 85.3h2.5M164.3 87.9h2.5M164.3 90.4h2.5M164.3 92.9h2.5M164.3 98h2.5M164.3 95.5h2.5M164.3 82.8h2.5M164.3 80.3h2.5M91 113.2h5.1"/>
<path d="M91 103h5.1M91 108.1h5.1M30.3 138.5h-5v10M58.1 133.4v5.1h-2.5M96.1 133.4v2.5M123.9 128.3h10.1M128.9 135.9h5.1M159.3 138.5h7.5M179.5 128.3v2.6M25.3 146h5M25.3 141h5M25.3 143.5h5"/>
<path d="M55.6 146h2.5M55.6 141h12.6v2.5M55.6 143.5h2.5M96.1 143.5v2.5M113.7 146h2.6M123.9 146h2.5M134 141h-20.3v7.5M134 143.5h-7.6v5M159.3 141h7.5M159.3 143.5h22.7M179.5 141v2.5M17.7 173.8v-2.5h10.1v2.5"/>
<path d="M22.7 168.8v2.5M63.2 171.3v2.5M113.7 171.3h30.4M113.7 163.7v12.7h5.1v2.5M126.4 163.7v12.7h-5.1v2.5M126.4 166.2h17.7M17.7 183.9v5.1h12.6M27.8 183.9v2.6h2.5M63.2 181.4v2.5"/>
</g>
<g fill="#008000" stroke="#008000" stroke-width=".21">
<circle cx="25.3" cy="141" r=".51"/>
<circle cx="25.3" cy="143.5" r=".51"/>
<circle cx="25.3" cy="146" r=".51"/>
<circle cx="22.7" cy="171.3" r=".51"/>
<circle cx="179.5" cy="143.5" r=".51"/>
<circle cx="91" cy="77.8" r=".51"/>
<circle cx="91" cy="82.8" r=".51"/>
<circle cx="91" cy="87.9" r=".51"/>
<circle cx="91" cy="92.9" r=".51"/>
<circle cx="91" cy="98" r=".51"/>
<circle cx="91" cy="103" r=".51"/>
<circle cx="91" cy="108.1" r=".51"/>
<circle cx="91" cy="113.2" r=".51"/>
<circle cx="113.7" cy="146" r=".51"/>
<circle cx="126.4" cy="146" r=".51"/>
<circle cx="113.7" cy="171.3" r=".51"/>
<circle cx="126.4" cy="166.2" r=".51"/>
</g>
<g font-size="3.7" fill="#800000">
<text x="28.6" y="15.2">1</text>
<text x="62.6" y="15.2">2</text>
<text x="96.6" y="15.2">3</text>
<text x="130.5" y="15.2">4</text>
<text x="164.5" y="15.2">5</text>
<text x="198.5" y="15.2">6</text>
<text x="232.4" y="15.2">7</text>
<text x="266.4" y="15.2">8</text>
<text x="9.6" y="34.9">A</text>
<text x="285.2" y="34.9">A</text>
<text x="9.6" y="70.6">B</text>
<text x="285.2" y="70.6">B</text>
<text x="9.6" y="106.2">C</text>
<text x="285.2" y="106.2">C</text>
<text x="9.5" y="141.9">D</text>
<text x="285.1" y="141.9">D</text>
<text x="9.7" y="177.5">E</text>
<text x="285.3" y="177.5">E</text>
<text x="28.6" y="197.2">1</text>
<text x="62.6" y="197.2">2</text>
<text x="96.6" y="197.2">3</text>
<text x="130.5" y="197.2">4</text>
<text x="164.5" y="197.2">5</text>
<text x="198.5" y="197.2">6</text>
<text x="232.4" y="197.2">7</text>
<text x="266.4" y="197.2">8</text>
</g>
<text font-size="3.6" fill="#800000" x="49.3" y="42.4" transform="rotate(-90 49.3 42.4)">USB</text>
<g font-size="2.5" fill="#808080">
<text x="17.7" y="22.1">Power Input</text>
<text x="24.2" y="26.2">5V</text>
<text x="153.2" y="28.7">5V</text>
<text x="199.2" y="27.1">MOUNT-HOLE3.2</text>
<text x="199.2" y="24.1">H1</text>
<text x="45.5" y="32.9">CONN1</text>
<text x="146.5" y="34.4">0.1uF</text>
<text x="199.2" y="34.7">MOUNT-HOLE3.2</text>
<text x="199.2" y="31.7">H2</text>
<text x="149.8" y="39.5">C3</text>
<text x="199.2" y="39.3">H3</text>
<text x="45.5" y="46.2">USBA-SMD-MALE</text>
<text x="151.7" y="44.9">DGND</text>
<text x="199.2" y="42.3">MOUNT-HOLE3.2</text>
<text x="35.4" y="52.5">DGND</text>
<text x="138" y="48.9">5V</text>
<text x="144.3" y="51.7">U2</text>
<text x="168.4" y="48.9">3.3V</text>
<text x="126.4" y="65.1">DGND</text>
<text x="187.1" y="65.1" transform="rotate(-90 187.1 65.1)">DGND</text>
<text x="25.6" y="71.1">OSH_LOGO_LED</text>
<text x="93.5" y="77.8">SJ1</text>
<text x="44" y="81.6" transform="rotate(-90 44 81.6)">R1</text>
<text x="79.1" y="78.7">SS</text>
<text x="93.5" y="82.8">SJ2</text>
<text x="93.5" y="87.9">SJ3</text>
<text x="49" y="92.4" transform="rotate(-90 49 92.4)">D1</text>
<text x="93.5" y="92.9">SJ4</text>
<text x="43" y="100.5">DGND</text>
<text x="93.5" y="98">SJ5</text>
<text x="93.5" y="103">SJ6</text>
<text x="93.5" y="113.2">SJ8</text>
<text x="93.5" y="108.1">SJ7</text>
<text x="93.5" y="118.2">SJ9</text>
<text x="139" y="125.8">U1</text>
<text x="178.5" y="124.8">3.3V</text>
<text x="20.2" y="128.3">Disconnected dataLogging</text>
<text x="57.1" y="129.8">3.3V</text>
<text x="78.4" y="128.3">Thermocouple</text>
<text x="95" y="129.8">3.3V</text>
<text x="120.3" y="129.3" transform="rotate(-90 120.3 129.3)">3.3V</text>
<text x="35.4" y="135.2">U3</text>
<text x="88.4" y="138.1">0.1uF</text>
<text x="91.7" y="143.1">C2</text>
<text x="125.6" y="140.1" transform="rotate(-90 125.6 140.1)">DGND</text>
<text x="178" y="139.7" transform="rotate(-90 178 139.7)">R5</text>
<text x="65.7" y="148.6">DGND</text>
<text x="139" y="148.6">MAX31855K</text>
<text x="22.7" y="153.6">DGND</text>
<text x="35.4" y="151.1">24LC512</text>
<text x="93.5" y="151.1">DGND</text>
<text x="102.6" y="155.1">470OHM</text>
<text x="118.4" y="153" transform="rotate(-90 118.4 153)">10nF</text>
<text x="123.5" y="150.4" transform="rotate(-90 123.5 150.4)">C1</text>
<text x="127.7" y="155.4">470OHM</text>
<text x="111.7" y="161.3" transform="rotate(-90 111.7 161.3)">L6</text>
<text x="128.2" y="161.3" transform="rotate(-90 128.2 161.3)">L5</text>
<text x="21.7" y="165.2">3.3V</text>
<text x="62.2" y="167.8">3.3V</text>
<text x="55.5" y="176">0.1uF</text>
<text x="16.2" y="182.7" transform="rotate(-90 16.2 182.7)">R3</text>
<text x="21" y="182.7" transform="rotate(-90 21 182.7)">2k</text>
<text x="26.3" y="182.7" transform="rotate(-90 26.3 182.7)">R4</text>
<text x="31.1" y="182.7" transform="rotate(-90 31.1 182.7)">2k</text>
<text x="58.8" y="181">C4</text>
<text x="60.7" y="189">DGND</text>
<text x="126.4" y="189" transform="rotate(-90 126.4 189)">JP1</text>
</g>
<g font-size="2.1" fill="#808080">
<text x="41" y="34.4">D+1</text>
<text x="38.8" y="39.5">VBUS1</text>
<text x="41.7" y="37">D-1</text>
<text x="39.7" y="42">GND1</text>
<text x="134" y="57.2">GND@2*2</text>
<text x="137.9" y="54.7">V</text>
<text x="138.9" y="59.7">TX*2</text>
<text x="139.2" y="54.7">IN*2</text>
<text x="146.4" y="55.8">VIN</text>
<text x="146.4" y="58.3">GND</text>
<text x="155.7" y="58.3">RST</text>
<text x="155.9" y="55.8">3V3</text>
<text x="162.1" y="54.7">3V3*2</text>
<text x="162.1" y="57.2">RST*2</text>
<text x="162.1" y="59.7">VBAT*2</text>
<text x="137" y="64.8">WKP*2</text>
<text x="138.8" y="62.2">RX*2</text>
<text x="146.4" y="60.8">TX</text>
<text x="146.4" y="63.4">RX</text>
<text x="146.4" y="65.9">WKP</text>
<text x="154.4" y="60.8">VBAT</text>
<text x="155.2" y="63.4">GND</text>
<text x="156.8" y="65.9">D7</text>
<text x="162.1" y="62.2">GND*2</text>
<text x="162.1" y="64.8">D7*2</text>
<text x="137.4" y="67.3">DAC*2</text>
<text x="138.9" y="69.8">A5*2</text>
<text x="146.4" y="68.4">DAC</text>
<text x="146.4" y="70.9">A5</text>
<text x="156.8" y="68.4">D6</text>
<text x="156.8" y="70.9">D5</text>
<text x="162.1" y="67.3">D6*2</text>
<text x="162.1" y="69.8">D5*2</text>
<text x="97.1" y="77.4">1</text>
<text x="104" y="77.4">2</text>
<text x="138.9" y="72.4">A4*2</text>
<text x="138.9" y="74.9">A3*2</text>
<text x="138.9" y="77.4">A2*2</text>
<text x="146.4" y="73.5">A4</text>
<text x="146.4" y="76">A3</text>
<text x="156.8" y="73.5">D4</text>
<text x="156.8" y="76">D3</text>
<text x="162.1" y="72.4">D4*2</text>
<text x="162.1" y="74.9">D3*2</text>
<text x="162.1" y="77.4">D2*2</text>
<text x="97.1" y="82.5">1</text>
<text x="104" y="82.5">2</text>
<text x="138.9" y="79.9">A1*2</text>
<text x="138.9" y="82.5">A0*2</text>
<text x="146.4" y="78.5">A2</text>
<text x="146.4" y="81.1">A1</text>
<text x="146.4" y="83.6">A0</text>
<text x="156.8" y="78.5">D2</text>
<text x="156.8" y="81.1">D1</text>
<text x="156.8" y="83.6">D0</text>
<text x="162.1" y="79.9">D1*2</text>
<text x="162.1" y="82.5">D0*2</text>
<text x="97.1" y="87.5">1</text>
<text x="104" y="87.5">2</text>
<text x="139" y="85">B5*2</text>
<text x="139" y="87.5">B4*2</text>
<text x="146.4" y="86.1">B5</text>
<text x="146.4" y="88.6">B4</text>
<text x="157" y="86.1">C5</text>
<text x="157" y="88.6">C4</text>
<text x="162.1" y="85">C5*2</text>
<text x="162.1" y="87.5">C4*2</text>
<text x="97.1" y="92.6">1</text>
<text x="104" y="92.6">2</text>
<text x="139" y="90.1">B3*2</text>
<text x="139" y="92.6">B2*2</text>
<text x="139" y="95.1">B1*2</text>
<text x="146.4" y="91.2">B3</text>
<text x="146.4" y="93.7">B2</text>
<text x="157" y="91.2">C3</text>
<text x="157" y="93.7">C2</text>
<text x="162.1" y="90.1">C3*2</text>
<text x="162.1" y="92.6">C2*2</text>
<text x="162.1" y="95.1">C1*2</text>
<text x="97.1" y="97.6">1</text>
<text x="104" y="97.6">2</text>
<text x="139" y="97.6">B0*2</text>
<text x="146.4" y="96.2">B1</text>
<text x="146.4" y="98.8">B0</text>
<text x="157" y="96.2">C1</text>
<text x="157" y="98.8">C0</text>
<text x="162.1" y="97.6">C0*2</text>
<text x="97.1" y="102.7">1</text>
<text x="97.1" y="107.8">1</text>
<text x="104" y="102.7">2</text>
<text x="104" y="107.8">2</text>
<text x="97.1" y="112.8">1</text>
<text x="104" y="112.8">2</text>
<text x="97.1" y="117.9">1</text>
<text x="104" y="117.9">2</text>
<text x="135.5" y="128">4</text>
<text x="141.4" y="129.1">VCC</text>
<text x="135.5" y="135.6">1</text>
<text x="141.4" y="136.7">GND</text>
<text x="31.9" y="143.1">3</text>
<text x="31.9" y="138.1">1</text>
<text x="31.9" y="140.6">2</text>
<text x="37.7" y="139.2">A0</text>
<text x="37.7" y="141.7">A1</text>
<text x="44.4" y="139.2">VCC</text>
<text x="45.1" y="141.7">WP</text>
<text x="52.9" y="140.6">7</text>
<text x="52.9" y="138.1">8</text>
<text x="52.9" y="143.1">6</text>
<text x="135.5" y="140.6">2</text>
<text x="135.5" y="143.1">3</text>
<text x="141.4" y="141.7">T-</text>
<text x="145.1" y="141.7">(MI)SO</text>
<text x="148.1" y="139.2">SCK</text>
<text x="156.5" y="140.6">7</text>
<text x="156.5" y="143.1">6</text>
<text x="156.5" y="138.1">5</text>
<text x="31.9" y="145.7">4</text>
<text x="37.7" y="146.8">VSS</text>
<text x="37.7" y="144.3">A2</text>
<text x="44.3" y="146.8">SDA</text>
<text x="44.7" y="144.3">SCL</text>
<text x="52.9" y="145.7">5</text>
<text x="141.4" y="144.3">T+</text>
<text x="149.4" y="144.3">CS</text>
<text x="142.9" y="165.9">P$+</text>
<text x="151.5" y="167">P$+</text>
<text x="143.7" y="171">P$-</text>
<text x="151.5" y="172.1">P$-</text>
<text x="118.4" y="181.6" transform="rotate(-90 118.4 181.6)">P1</text>
<text x="121" y="181.6" transform="rotate(-90 121 181.6)">P2</text>
</g>
<g font-size="1.8" fill="#808080">
<text x="168.1" y="65.8">OSH_LOGO_LED</text>
<text x="133.5" y="73.3">MISO</text>
<text x="134.7" y="75.9">SCK</text>
<text x="168.1" y="83.5">SDA</text>
<text x="168.1" y="80.9">SCL</text>
<text x="53.1" y="98" transform="rotate(-90 53.1 98)">Reverse mount LED behind OSH Logo</text>
<text x="168.1" y="139.1">SCK</text>
<text x="168.1" y="141.6">MISO</text>
<text x="59.4" y="146.7">SDA</text>
<text x="59.4" y="144.1">SCL</text>
<text x="183.3" y="144.1">SS</text>
<text x="30.3" y="156.1">Address: Control: A0 + Address High + Address Low</text>
<text x="30.3" y="158">1010</text>
<text x="30.3" y="159.9">r=read/write operation</text>
<text x="30.3" y="161.8">1 = read</text>
<text x="34.8" y="158">000r xxxx xxxx xxxx xxxx</text>
<text x="30.3" y="163.7">0=write</text>
<text x="136.5" y="183.9">TODO: Thermocouple socket</text>
<text x="31.6" y="189.6">SDA</text>
<text x="31.6" y="187.1">SCL</text>
</g>
</svg>
